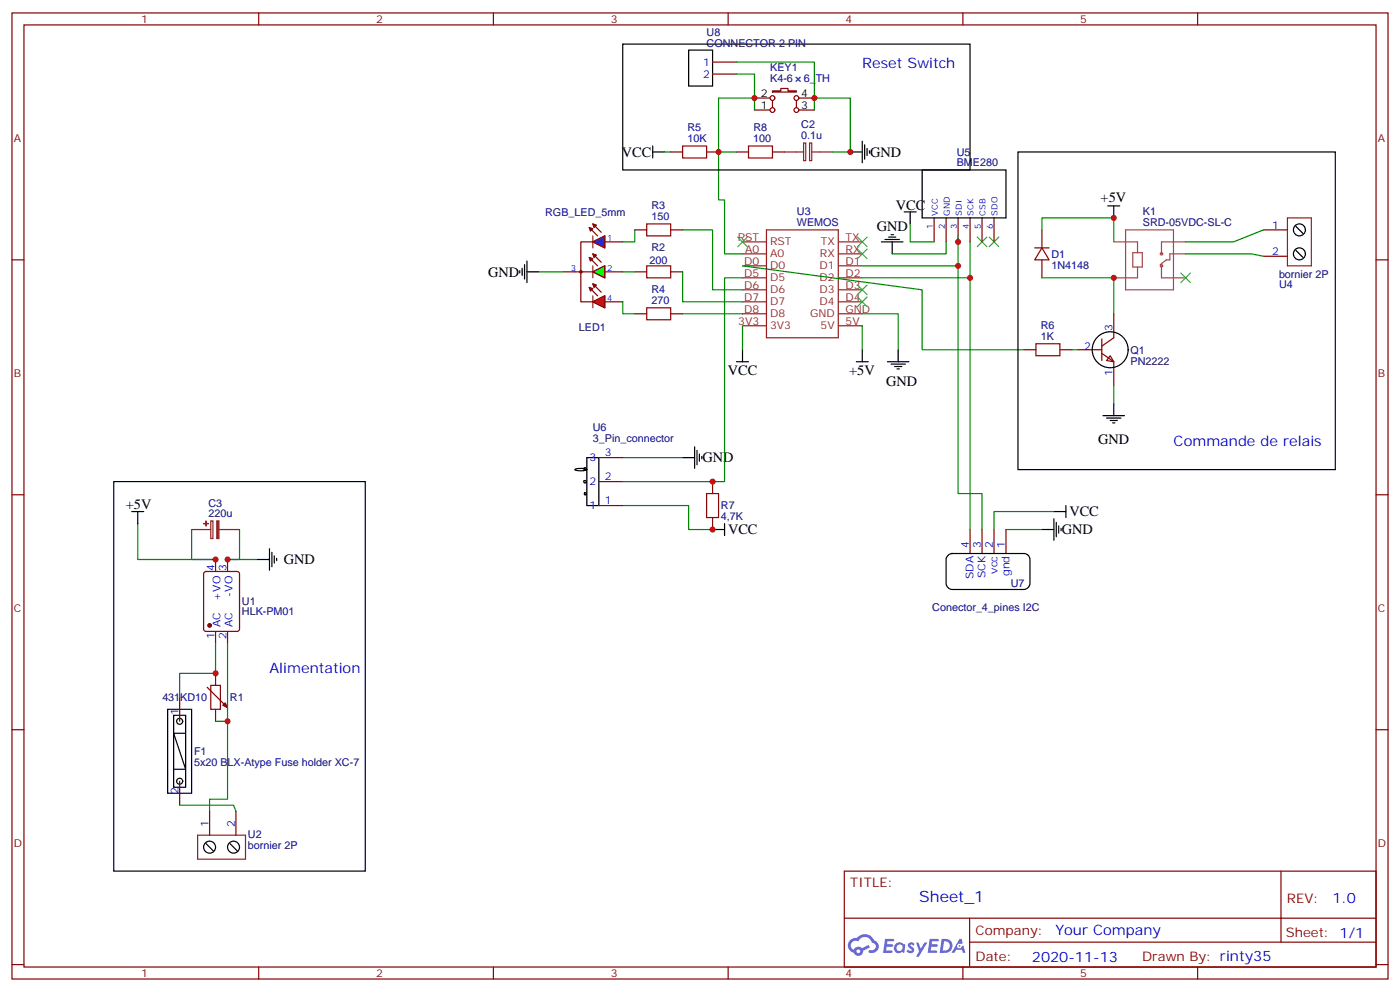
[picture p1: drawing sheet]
<svg xmlns="http://www.w3.org/2000/svg" width="412mm" height="292mm" viewBox="0 0 412 292" stroke-linecap="round" stroke-linejoin="round" font-family="sans-serif">
<g fill="none" stroke="#870000" stroke-width=".35">
<path d="M3.5 3.8h405.4v284.3h-405.4zM7.1 7.3h398.2v277.3h-398.2zM76.2 3.8v3.5M145.3 3.8v3.5M214.5 3.8v3.5M283.6 3.8v3.5M352.8 3.8v3.5M3.5 76.5h3.6M405.3 76.5h3.6M3.5 145.6h3.6M405.3 145.6h3.6M3.5 214.8h3.6"/>
<path d="M405.3 214.8h3.6M248.7 256.4h156.6v28.2h-156.6zM377.3 256.4v20.9M248.7 270.2h156.5M285.6 277.3h119.6M285.6 270.2v14.2M3.5 283.9h3.6M76.2 284.6v3.5M145.3 284.6v3.5M214.5 284.6v3.5M283.6 284.6v3.5M352.8 284.6v3.5"/>
<path d="M405.3 283.9h3.6"/>
</g>
<g fill="#5487ff">
<path d="M267.7 277.6a1.22 1.22 0 0 1 1.7 .2l-.4 .6a.47 .47 0 0 0-.3-.4 .47 .47 0 0 0-.5 .2l.1 .2a1.14 1.14 0 0 1 .8 1.8 1.14 1.14 0 0 1-1.9 0l-.2-.2 .5-.6 .7 .5a.29 .29 0 0 0 .3-.3 .29 .29 0 0 0-.2-.3 1.04 1.04 0 0 1-.6-1.7z"/>
<path d="M260.7 276.3h2.4l.3 .2-.2 .5-1.8 .1-.1 .8h1.5l.3 .4-.3 .4h-1.6l-.2 1.1h1.7l.2 .3-.2 .3-2.6 .1z"/>
<path d="M273.8 276.3h2.4l.3 .2-.1 .5-1.8 .1-.2 .8h1.6l.3 .4-.4 .4h-1.6l-.1 1.1h1.7l.2 .3-.2 .3-2.6 .1z"/>
<path d="M282.6 276.3h.7l.3 1.3-.6 .3a.69 .69 0 0 0-1 .3 .69 .69 0 0 0 .4 .9 .69 .69 0 0 0 .9-.6l.5-.2 .6 2.2h-.8l-.2-.9h-1.8l-.5 .9h-.8z"/>
<path d="M269.8 277.4h.8l.6 1.8 1.1-1.8h.9l-2.6 4.2h-.8l.9-1.5z"/>
<path d="M277.4 276.3l-.6 4.2h1.3a2.11 2.11 0 0 0 2.5-2.1 2.11 2.11 0 0 0-2.5-2.1zM278.1 277.1a1.39 1.39 0 0 1 1.7 1.4 1.39 1.39 0 0 1-1.8 1.3h-.3z"/>
<path d="M263.7 277.9a1.54 1.54 0 0 0-.1 2.2 1.54 1.54 0 0 0 2.2 .1l.6 .3 .3-2.3-.2-.3h-.4a1.49 1.49 0 0 0-2.4 0zM264 278.9a.94 .94 0 0 1 1.8 0 .94 .94 0 0 1-1.8 0z"/>
<path d="M250.4 276.7a2.18 2.18 0 0 0 1.1 3.7 1.44 1.44 0 0 0 1.6 .9 1.44 1.44 0 0 0 1.2-1.4l2-1.1-.5-.7-1.9 1a1.47 1.47 0 0 0-2.4 .4 1.39 1.39 0 0 1-.7-1.9 1.39 1.39 0 0 1 2-.5 2.12 2.12 0 0 1 2.2-1.3 2.12 2.12 0 0 1 1.9 1.7 1.14 1.14 0 0 1 1.1 1.4 1.14 1.14 0 0 1-1.7 .7 .43 .43 0 0 0-.5 .4 .43 .43 0 0 0 .4 .5 1.98 1.98 0 0 0 2.5-1.2 1.98 1.98 0 0 0-1.2-2.6 3.1 3.1 0 0 0-5.3-.6l-.9 .1zM252.3 280a.55 .55 0 0 1 1.1 0 .55 .55 0 0 1-1.1 0z"/>
<circle cx="282.6" cy="278.4" r=".26"/>
</g>
<g fill="none" stroke="#870000" stroke-width=".35">
<path d="M174.6 71.2h-3.5v17.6h3.5M169.3 80h5.3M60.2 168.4l.5-.2h9.1l.7 .4 .1 16.5-.5 .7h-9.4l-.7-.4v-16.5zM63.5 164.7v3.5M67 164.7v3.5M63.5 185.8v3.6M63.5 198.2v3.5M67 185.8v3.6M52.9 205.2v7.1M61 202.3l5.3 5.3M63.5 208.8v3.5M52.9 229.9v7.1"/>
<path d="M61.7 238.8v7M69.5 238.8v7"/>
</g>
<g fill="#870000" stroke="#870000" stroke-width=".35">
<path d="M65.6 207.6l.7-.7 .7 1.4z"/>
<circle cx="61.7" cy="184.1" r=".53"/>
</g>
<path d="M62.1 201.7h2.8v7.1h-2.8z" fill="none" stroke="#a10000" stroke-width=".35"/>
<g fill="none" stroke="#000" stroke-width=".35">
<path d="M217 106.5h3.5M218.7 102.9v3.6M261.4 106.5h6.4M262.5 107.2h4.2M263.5 107.9h2.1M264.2 108.6h.7M264.6 102.9v3.6M75.8 164.7h3.6M79.4 161.5v6.4M80.1 162.6v4.2M80.8 163.6v2.1M81.5 164.3v.7"/>
<path d="M49.4 208.8h7v24.7h-7zM51.2 210.5h3.5v21.2h-3.5zM54.7 215.8h-3.5l3.5 10.6h-3.5M60.7 248.3l2.1 2.1M67.7 248.3l2.1 2.1"/>
<circle cx="52.9" cy="212.3" r=".88"/>
<circle cx="52.9" cy="229.9" r=".88"/>
<circle cx="61.7" cy="249.3" r="1.76"/>
<circle cx="68.8" cy="249.3" r="1.76"/>
</g>
<path d="M254 92.4h10.6v10.5M40.6 154.1v10.6h22.9h-7.1v-8.8M70.6 155.9v8.8h-3.6h8.8M67 189.4v22.9h-3.5M67 212.3v22.9h-5.3v3.6M52.9 237h15.9l.7 1.8" fill="none" stroke="#008700" stroke-width=".35"/>
<g fill="none" stroke="#8c2424" stroke-width=".35">
<path d="M174.6 69.4v3.6M174.6 78.2v3.6M174.6 71.2l3.6-1.8v3.6zM218.7 78.2h7.1M218.7 74.7h7.1M218.7 71.2h7.1M225.8 67.7h21.1v31.7h-21.1zM246.9 78.2h7.1M246.9 74.7h7.1M246.9 71.2h7.1M174.6 88.8l3.6-1.7v3.5zM174.6 87.1v3.5"/>
<path d="M174.6 80l3.6-1.8v3.6zM218.7 95.9h7.1M218.7 92.4h7.1M218.7 88.8h7.1M218.7 85.3h7.1M218.7 81.8h7.1M246.9 95.9h7.1M246.9 92.4h7.1M246.9 88.8h7.1M246.9 85.3h7.1M246.9 81.8h7.1M58.2 245.8h14.1v7.1h-14.1z"/>
</g>
<path d="M174.6 88.8l3.6-1.7v3.5z" fill="#f00" stroke="#870000" stroke-width=".35"/>
<path d="M174.6 80l3.6-1.8v3.6z" fill="#0f0" stroke="#870000" stroke-width=".35"/>
<path d="M174.6 71.2l3.6-1.8v3.6z" fill="#00f" stroke="#870000" stroke-width=".35"/>
<g fill="#870000" stroke="#870000" stroke-width=".35">
<path d="M173.6 67l1 .3-.7 .7z"/>
<path d="M174.6 65.9l1.1 .4-.7 .7z"/>
<path d="M173.6 75.8l1 .3-.7 .7z"/>
<path d="M174.6 74.7l1.1 .4-.7 .7z"/>
<path d="M173.6 84.6l1 .3-.7 .8z"/>
<path d="M174.6 83.5l1.1 .4-.7 .7z"/>
</g>
<g fill="none" stroke="#870000" stroke-width=".35">
<path d="M222.2 32.4h4.6M222.2 28.9h4.6M227.5 26.7h2.5v-.7h2.1v.7h2.5v.4h-7.1zM227.5 29.6v2.1M234.6 29.6v2.1M235.3 32.4h4.6M235.3 28.9h4.6M173.6 67l2.4 2.4M173.6 75.8l2.4 2.4M174.6 65.9l2.5 2.5M174.6 74.7l2.5 2.5M178.2 71.2h5.2"/>
<path d="M187 67.7h3.5M197.6 67.7h3.5M304.8 73h4.2M306.9 73l2.1 3.5h-4.2zM306.9 67.7v5.3M306.9 76.5v5.3M372.2 67.7h7M372.2 75.4h7M165.8 80h3.5M173.6 84.6l2.4 2.5M174.6 83.5l2.5 2.5M178.2 80h5.2"/>
<path d="M178.2 88.8h5.2"/>
<circle cx="227.5" cy="28.9" r=".71"/>
<circle cx="227.5" cy="32.4" r=".71"/>
<circle cx="234.6" cy="28.9" r=".71"/>
<circle cx="234.6" cy="32.4" r=".71"/>
</g>
<circle cx="171.1" cy="80" r=".35" fill="none" stroke="#900" stroke-width=".35"/>
<g fill="none" stroke="#000" stroke-width=".35">
<path d="M192.3 44.7h3.5M192.3 43v3.5M250.5 44.7h3.5M254 41.6v6.3M254.7 42.6v4.2M255.4 43.7v2.1M256.1 44.4v.7M153.1 79.7v.7M153.8 79v2.1M154.5 77.9v4.2M155.2 76.8v6.4M259.6 71.2h6.4"/>
<path d="M260.7 70.5h4.2M261.8 69.8h2.1M262.5 69.1h.7M262.8 71.2v3.5M266.3 62.4h3.6M268.1 62.4v3.5M326.3 60.6h3.5M328.1 60.6v3.5M381.7 66.6l2.1 2.1M381.7 73.7l2.1 2.1M155.2 80h3.5M252.2 106.5h3.6"/>
<path d="M254 102.9v3.6M38.8 150.6h3.5M40.6 150.6v3.5"/>
<circle cx="382.8" cy="67.7" r="1.76"/>
<circle cx="382.8" cy="74.7" r="1.76"/>
</g>
<path d="M195.8 44.7h1.8M187 67.7v3.5h-3.6M201.1 67.7h8.8v17.6h8.8M158.7 80h7.1M218.7 95.9v7M254 95.9v7M63.5 189.4v8.8h-10.6v7" fill="none" stroke="#008700" stroke-width=".35"/>
<g fill="none" stroke="#3c3" stroke-width=".35">
<path d="M217.3 69.8l2.8 2.8M220.1 69.8l-2.8 2.8M252.6 73.3l2.8 2.8M252.6 69.8l2.8 2.8M255.4 73.3l-2.8 2.8M255.4 69.8l-2.8 2.8M287.9 69.8l2.8 2.8M290.7 69.8l-2.8 2.8M291.4 69.8l2.8 2.8M294.2 69.8l-2.8 2.8M252.6 83.9l2.8 2.8M252.6 87.4l2.8 2.8"/>
<path d="M255.4 83.9l-2.8 2.8M255.4 87.4l-2.8 2.8"/>
</g>
<path d="M231.1 44.7h5.6M236.7 42.1h.6v5.2h-.6zM238.5 42.1h.6v5.2h-.6zM239.2 44.7h6M379.2 64.1h7.1v14.1h-7.1z" fill="none" stroke="#8c2424" stroke-width=".35"/>
<path d="M190.5 65.9h7.1v3.5h-7.1z" fill="none" stroke="#a10000" stroke-width=".35"/>
<path d="M327 104.7l1.1 1.8-2.1-.4z" fill="#fff" stroke="#870000" stroke-width=".35"/>
<g fill="none" stroke="#870000" stroke-width=".35">
<path d="M209.9 18.3h7.1M209.9 21.8h7.1M197.6 44.7h3.5M208.1 44.7h3.6M217 44.7h3.5M227.5 44.7h3.6M275.2 64.1v7.1M278.7 64.1v7.1M282.2 64.1v7.1M285.8 64.1v7.1M289.3 64.1v7.1M292.8 64.1v7.1"/>
<path d="M187 80h3.5M187 92.4h3.5M197.6 80h3.5M197.6 92.4h3.5M324.6 99.8v6.3M328.1 92.4v7l-3.5 2.5M301.6 102.9h3.6M312.2 102.9h3.5M317.5 102.9h7.1M324.6 104l3.5 2.5v7M176.4 134.7h7M176.4 141.7h7"/>
<path d="M176.4 148.8h7M209.9 141.7v3.6M209.9 152.3v3.6M285.8 155.9v7M289.3 155.9v7M292.8 155.9v7M296.3 155.9v7"/>
</g>
<g fill="none" stroke="#000" stroke-width=".35">
<path d="M183.4 13h102.4v37h-102.4zM202.8 14.7h7.1v10.6h-7.1zM271.6 50h24.7v14.1h-24.7zM299.9 44.7h93.4v93.5h-93.4zM328.1 118.8v3.5M169.4 138.1a5.1 5.1 0 0 1 3.5 .1 4.6 4.6 0 0 1-3.6 0zM172.7 137.9l-.2-.2-.5 .2 .2 .5h.3l.2-.2M172.9 134.7h3.5v14.1h-3.5zM201.1 134.7h3.5M204.6 131.5v6.4M205.3 132.6v4.2M206 133.6v2.1"/>
<path d="M206.7 134.3v.7M324.9 122.3h6.4M326 123h4.2M327 123.8h2.1M327.7 124.5h.7M33.5 141.7h74.1v114.7h-74.1zM172.7 145.2l-.4-.2-.2 .2 .2 .4 .4-.1M172.8 141.7l-.2-.3h-.5l-.1 .5 .1 .2h.6l.1-.3M209.9 155.9h3.5M213.4 154.1v3.5M306.9 155.9h3.5M310.4 150.6h3.6"/>
<path d="M310.4 152.7v6.3M311.1 153.7v4.3M311.9 154.8v2.1M312.6 155.5v.7M314 148.8v3.5M279.3 163.4l1.2-.5h21.1a1.76 1.76 0 0 1 1.8 1.8v7a1.89 1.89 0 0 1-1.8 1.8h-21.1a1.89 1.89 0 0 1-1.8-1.8v-7z"/>
<circle cx="327" cy="102.9" r="5.3"/>
</g>
<g fill="none" stroke="#008700" stroke-width=".35">
<path d="M217 18.3h22.9v10.6M217 21.8h5.2v7.1M222.2 32.4v-3.5h-10.5v15.8h5.3M239.9 28.9h10.6v15.8h-5.3M239.9 28.9v3.5M211.7 44.7v14.1h1.7v15.9h5.3M218.7 78.2l52.9 7.1v17.6h30M268.1 65.9v5.3h7.1M278.7 71.2v3.5h-15.9M282.2 69.4v8.8h-28.2M282.2 78.2v67.1h7.1v10.6M285.8 71.2v10.6h-31.8"/>
<path d="M306.9 67.7v-3.6h21.2v7.1M349.2 74.7h19.5l3.5 .7M372.2 67.7l-8.8 3.5h-14.2M183.4 88.8v3.6h3.6M183.4 80h3.6M201.1 80v8.8h17.6M201.1 92.4h17.6M218.7 81.8h-5.3v59.9h-30M285.8 81.8v74.1M306.9 81.8h21.2v10.6M315.7 102.9h1.8M328.1 113.5v5.3"/>
<path d="M183.4 134.7h17.7M183.4 148.8h19.4v7.1h7.1M296.3 155.9h10.6M310.4 150.6h-17.6v5.3"/>
</g>
<g fill="none" stroke="#a64a4a" stroke-width=".35">
<path d="M328.1 71.2h7v3.2M331.6 67.7h14.1v17.6h-14.1zM333.7 74.4h2.8v4.2h-2.8zM335.1 78.6v3.2h-7M342.1 78.2v3.6h3.6M345.7 71.2h-3.6v3.5M345.7 74.7h-1.1v1.8h-1.1l-1.7 1.4M345.8 71.2h3.4M345.8 74.7h3.4M345.8 81.8h3.4"/>
<circle cx="342.1" cy="78.2" r=".35"/>
<circle cx="342.1" cy="74.7" r=".35"/>
</g>
<path d="M201.1 43h7v3.5h-7zM220.5 43h7v3.5h-7zM190.5 78.2h7.1v3.6h-7.1zM190.5 90.6h7.1v3.5h-7.1zM305.2 101.2h7v3.5h-7zM208.1 145.3h3.6v7h-3.6z" fill="none" stroke="#a10000" stroke-width=".35"/>
<path d="M347.8 80.4l2.9 2.8M350.7 80.4l-2.9 2.8" fill="none" stroke="#3c3" stroke-width=".35"/>
<path d="M56.4 155.9h5.7M62.1 153.3h.6v5.2h-.6zM64.6 155.9h6" fill="none" stroke="#8c2424" stroke-width=".35"/>
<g fill="#8c2424" stroke="#8c2424" stroke-width=".35">
<path d="M63.9 153.3h.6v5.2h-.6z"/>
<path d="M60.7 153.4v1.4z"/>
<path d="M60 154.1h1.4z"/>
</g>
<g fill="#c00">
<circle cx="63.5" cy="198.2" r=".88"/>
<circle cx="67" cy="212.3" r=".88"/>
<circle cx="63.5" cy="164.7" r=".88"/>
<circle cx="67" cy="164.7" r=".88"/>
<circle cx="328.1" cy="64.1" r=".88"/>
<circle cx="328.1" cy="81.8" r=".88"/>
<circle cx="222.3" cy="28.9" r=".88"/>
<circle cx="239.9" cy="28.9" r=".88"/>
<circle cx="250.5" cy="44.7" r=".88"/>
<circle cx="209.9" cy="155.9" r=".88"/>
<circle cx="209.9" cy="141.7" r=".88"/>
<circle cx="282.2" cy="71.2" r=".88"/>
<circle cx="282.2" cy="78.2" r=".88"/>
<circle cx="285.8" cy="81.8" r=".88"/>
<circle cx="211.7" cy="44.7" r=".88"/>
</g>
<text font-size="4.6" fill="#00f" x="270.8" y="265.4">Sheet_1</text>
<g font-size="4.2" fill="#00f">
<text x="254" y="20">Reset Switch</text>
<text x="345.7" y="131.2">Commande de relais</text>
<text x="79.4" y="198.2">Alimentation</text>
<text x="392.5" y="265.7">1.0</text>
<text x="310.9" y="275.2">Your Company</text>
<text x="304" y="283">2020-11-13</text>
</g>
<g font-size="4.2">
<text x="183.2" y="46.1">VCC</text>
<text x="256.3" y="46.1">GND</text>
<text x="324.2" y="59.4">+5V</text>
<text x="263.9" y="61.7">VCC</text>
<text x="258.2" y="67.9">GND</text>
<text x="143.8" y="81.4">GND</text>
<text x="214.4" y="110.4">VCC</text>
<text x="250.1" y="110.4">+5V</text>
<text x="261.1" y="113.5">GND</text>
<text x="323.5" y="130.8">GND</text>
<text x="206.9" y="136.1">GND</text>
<text x="37" y="149.9">+5V</text>
<text x="315" y="152">VCC</text>
<text x="214.5" y="157.3">VCC</text>
<text x="312.7" y="157.3">GND</text>
<text x="83.6" y="166.1">GND</text>
</g>
<g font-size="3.9" fill="#800">
<text x="250.5" y="261">TITLE:</text>
<text x="379.1" y="265.7">REV:</text>
<text x="287.4" y="275.2">Company:</text>
<text x="378.7" y="275.8">Sheet: 1/1</text>
<text x="287.4" y="282.9">Date:</text>
<text x="336.4" y="282.9">Drawn By: rinty35</text>
</g>
<g font-size="3.2" fill="#800">
<text x="41.6" y="6.8">1</text>
<text x="110.8" y="6.8">2</text>
<text x="179.9" y="6.8">3</text>
<text x="249.1" y="6.8">4</text>
<text x="318.2" y="6.8">5</text>
<text x="4.1" y="41.9">A</text>
<text x="405.9" y="41.9">A</text>
<text x="4.1" y="111.1">B</text>
<text x="405.9" y="111.1">B</text>
<text x="4.1" y="180.2">C</text>
<text x="405.9" y="180.2">C</text>
<text x="4.1" y="249.3">D</text>
<text x="405.9" y="249.3">D</text>
<text x="41.6" y="287.6">1</text>
<text x="110.8" y="287.6">2</text>
<text x="179.9" y="287.6">3</text>
<text x="249.1" y="287.6">4</text>
<text x="318.2" y="287.6">5</text>
</g>
<g font-size="3.2" fill="#000080">
<text x="208.2" y="10.6">U8</text>
<text x="208.1" y="13.7">CONNECTOR 2 PIN</text>
<text x="226.9" y="20.9">KEY1</text>
<text x="226.9" y="24.2">K4-6</text>
<text x="236.7" y="24.2">6_TH</text>
<text x="202.5" y="41.9">10K</text>
<text x="202.5" y="38.7">R5</text>
<text x="221.9" y="41.9">100</text>
<text x="221.9" y="38.7">R8</text>
<text x="236" y="41">0.1u</text>
<text x="236" y="37.8">C2</text>
<text x="281.8" y="45.8">U5</text>
<text x="281.8" y="49">BME280</text>
<text x="160.6" y="63.5">RGB_LED_5mm</text>
<text x="191.9" y="64.8">150</text>
<text x="191.9" y="61.6">R3</text>
<text x="234.7" y="63.3">U3</text>
<text x="336.7" y="63.4">K1</text>
<text x="234.7" y="66.5">WEMOS</text>
<text x="336.7" y="66.6">SRD-05VDC-SL-C</text>
<text x="191.3" y="77.6">200</text>
<text x="191.9" y="74">R2</text>
<text x="309.7" y="75.9">D1</text>
<text x="309.7" y="79.1">1N4148</text>
<text x="376.8" y="81.8">bornier 2P</text>
<text x="191.9" y="89.5">270</text>
<text x="191.9" y="86.3">R4</text>
<text x="376.8" y="84.7">U4</text>
<text x="170.5" y="97.3">LED1</text>
<text x="306.6" y="100.1">1K</text>
<text x="306.6" y="96.9">R6</text>
<text x="333" y="107.3">PN2222</text>
<text x="333" y="104.1">Q1</text>
<text x="174.6" y="130">3_Pin_connector</text>
<text x="174.6" y="126.8">U6</text>
<text x="61.4" y="149.1">C3</text>
<text x="212.4" y="149.9">R7</text>
<text x="61.4" y="152.3">220u</text>
<text x="212.4" y="153.1">4,7K</text>
<text x="297.8" y="172.9">U7</text>
<text x="71.3" y="178.2">U1</text>
<text x="274.6" y="179.8">Conector_4_pines I2C</text>
<text x="71.3" y="181.1">HLK-PM01</text>
<text x="47.8" y="206.4">431KD10</text>
<text x="67.7" y="206.4">R1</text>
<text x="57.1" y="225.5">5x20 BLX-Atype Fuse holder XC-7</text>
<text x="57.1" y="222.3">F1</text>
<text x="73" y="249.8">bornier 2P</text>
<text x="73" y="246.6">U2</text>
</g>
<g font-size="3.2" fill="#00f">
<text x="207.2" y="19.3">1</text>
<text x="207.2" y="22.9">2</text>
<text x="374.8" y="67.3">1</text>
<text x="374.8" y="75.1">2</text>
<text x="327.7" y="97.3" transform="rotate(-90 327.7 97.3)">3</text>
<text x="319.4" y="102.9">2</text>
<text x="327.7" y="110.6" transform="rotate(-90 327.7 110.6)">1</text>
<text x="173.7" y="135.7">3</text>
<text x="178.2" y="134.3">3</text>
<text x="173.7" y="142.8">2</text>
<text x="178.2" y="141.4">2</text>
<text x="173.7" y="149.9">1</text>
<text x="178.2" y="148.4">1</text>
<text x="285.4" y="161.1" transform="rotate(-90 285.4 161.1)">4</text>
<text x="288.9" y="161.1" transform="rotate(-90 288.9 161.1)">3</text>
<text x="292.5" y="161.1" transform="rotate(-90 292.5 161.1)">2</text>
<text x="296" y="161.1" transform="rotate(-90 296 161.1)">1</text>
<text x="63.1" y="168" transform="rotate(-90 63.1 168)">4</text>
<text x="66.7" y="168" transform="rotate(-90 66.7 168)">3</text>
<text x="286.8" y="170.4" transform="rotate(-90 286.8 170.4)">SDA</text>
<text x="290.3" y="170.2" transform="rotate(-90 290.3 170.2)">SCK</text>
<text x="293.9" y="168.8" transform="rotate(-90 293.9 168.8)">vcc</text>
<text x="297.4" y="169.6" transform="rotate(-90 297.4 169.6)">gnd</text>
<text x="64.9" y="176.8" transform="rotate(-90 64.9 176.8)">+VO</text>
<text x="68.4" y="175.6" transform="rotate(-90 68.4 175.6)">-VO</text>
<text x="64.9" y="184.5" transform="rotate(-90 64.9 184.5)">AC</text>
<text x="68.4" y="184.5" transform="rotate(-90 68.4 184.5)">AC</text>
<text x="63.1" y="188" transform="rotate(-90 63.1 188)">1</text>
<text x="66.7" y="188" transform="rotate(-90 66.7 188)">2</text>
<text x="52.6" y="210.5" transform="rotate(-90 52.6 210.5)">1</text>
<text x="52.6" y="233.7" transform="rotate(-90 52.6 233.7)">2</text>
<text x="61.4" y="243.3" transform="rotate(-90 61.4 243.3)">1</text>
<text x="69.1" y="243.3" transform="rotate(-90 69.1 243.3)">2</text>
</g>
<g font-size="3.2">
<text x="224.1" y="28.5">2</text>
<text x="236" y="28.5">4</text>
<text x="224.1" y="32">1</text>
<text x="236" y="32">3</text>
</g>
<g font-size="3.2" fill="#8d2323">
<text x="217.3" y="70.8">RST</text>
<text x="249.1" y="70.8">TX</text>
<text x="219.2" y="77.9">D0</text>
<text x="219.5" y="74.4">A0</text>
<text x="226.8" y="75.8">A0</text>
<text x="226.8" y="72.2">RST</text>
<text x="241.5" y="75.8">RX</text>
<text x="241.8" y="72.2">TX</text>
<text x="249.1" y="77.9">D1</text>
<text x="249.1" y="74.4">RX</text>
<text x="219.2" y="81.4">D5</text>
<text x="226.8" y="82.8">D5</text>
<text x="226.8" y="79.3">D0</text>
<text x="241.4" y="82.8">D2</text>
<text x="241.4" y="79.3">D1</text>
<text x="249.1" y="81.4">D2</text>
<text x="219.2" y="88.5">D7</text>
<text x="219.2" y="84.9">D6</text>
<text x="226.8" y="89.9">D7</text>
<text x="226.8" y="86.4">D6</text>
<text x="241.4" y="89.9">D4</text>
<text x="241.4" y="86.4">D3</text>
<text x="249.1" y="88.5">D4</text>
<text x="249.1" y="84.9">D3</text>
<text x="217.5" y="95.5">3V3</text>
<text x="219.2" y="92">D8</text>
<text x="226.8" y="93.4">D8</text>
<text x="238.6" y="93.4">GND</text>
<text x="249.1" y="95.5">5V</text>
<text x="249.1" y="92">GND</text>
<text x="226.8" y="96.9">3V3</text>
<text x="241.7" y="96.9">5V</text>
</g>
<g font-size="2.5" fill="#00f">
<text x="276.2" y="63.4" transform="rotate(-90 276.2 63.4)">VCC</text>
<text x="279.8" y="63.4" transform="rotate(-90 279.8 63.4)">GND</text>
<text x="283.3" y="63.4" transform="rotate(-90 283.3 63.4)">SDI</text>
<text x="286.8" y="63.4" transform="rotate(-90 286.8 63.4)">SCK</text>
<text x="290.3" y="63.4" transform="rotate(-90 290.3 63.4)">CSB</text>
<text x="293.9" y="63.4" transform="rotate(-90 293.9 63.4)">SDO</text>
<text x="178.9" y="70.8">1</text>
<text x="274.8" y="67.5" transform="rotate(-90 274.8 67.5)">1</text>
<text x="278.3" y="67.5" transform="rotate(-90 278.3 67.5)">2</text>
<text x="281.9" y="67.5" transform="rotate(-90 281.9 67.5)">3</text>
<text x="285.4" y="67.5" transform="rotate(-90 285.4 67.5)">4</text>
<text x="288.9" y="67.5" transform="rotate(-90 288.9 67.5)">5</text>
<text x="292.5" y="67.5" transform="rotate(-90 292.5 67.5)">6</text>
<text x="168.1" y="79.7">3</text>
<text x="178.9" y="79.7">2</text>
<text x="178.9" y="88.5">4</text>
</g>
</svg>
